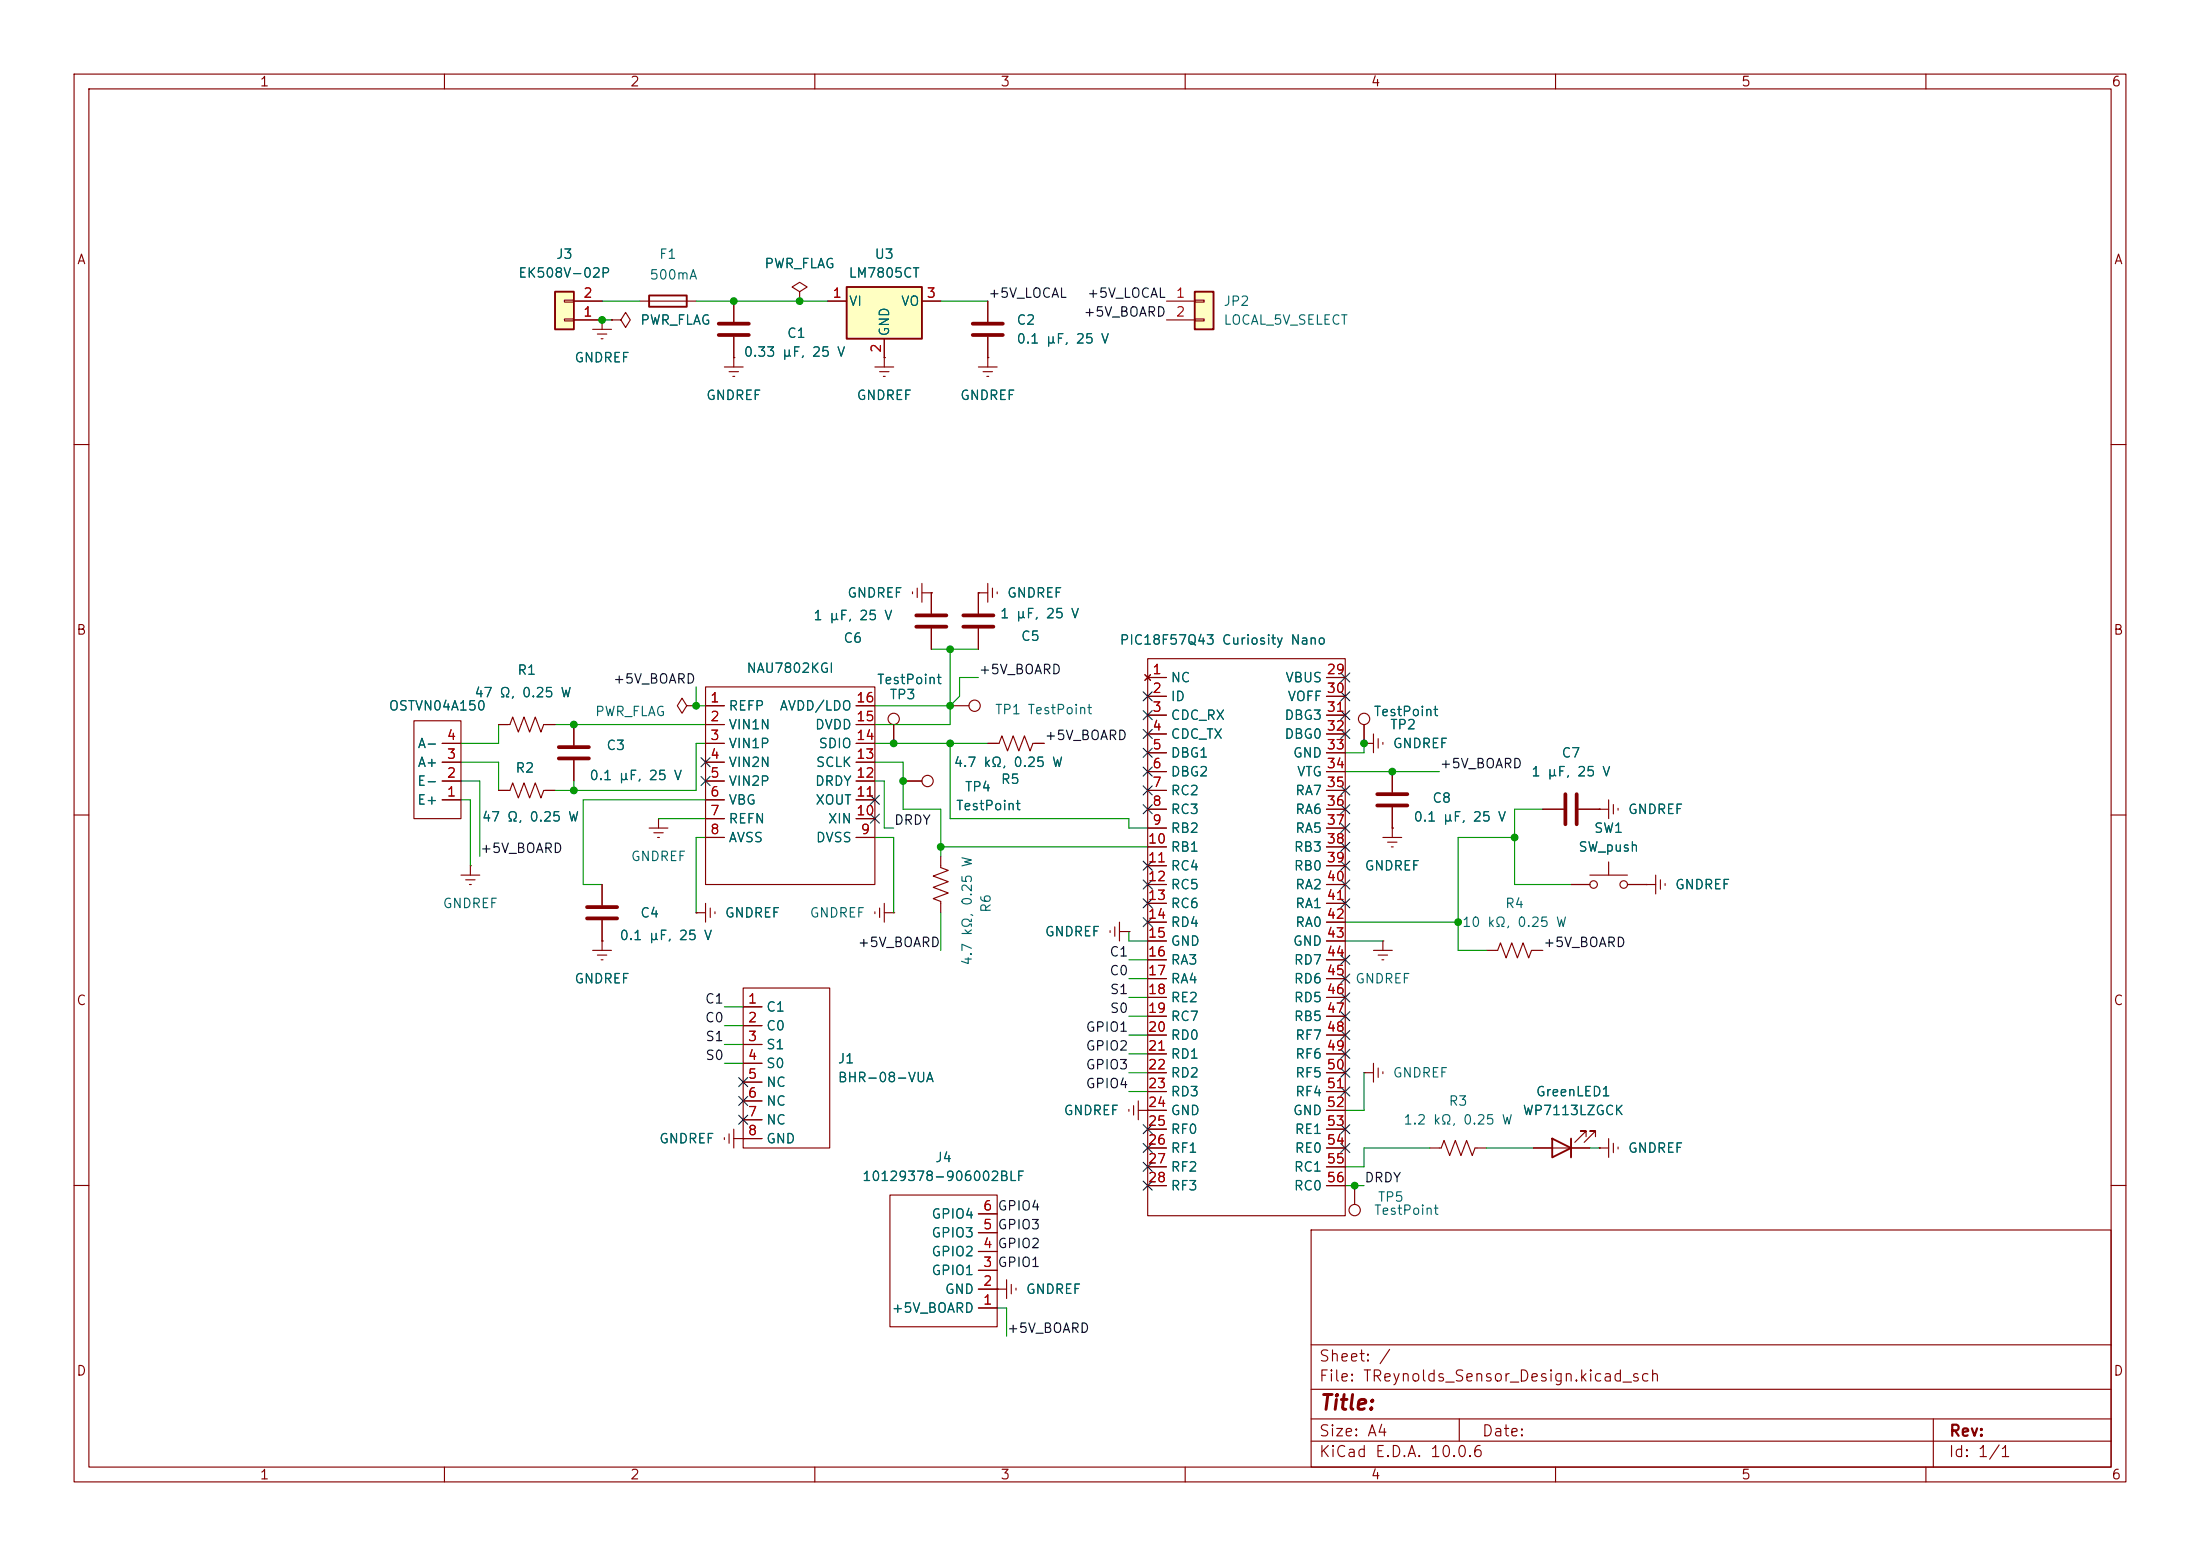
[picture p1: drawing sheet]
<svg xmlns="http://www.w3.org/2000/svg" width="297mm" height="210mm" viewBox="0 0 297 210" stroke-linecap="round" stroke-linejoin="round" font-family="sans-serif">
<g fill="none" stroke="#840000" stroke-width=".15">
<path d="M10 10h277v190h-277zM12 12h273v186h-273zM60 10v2M110 10v2M160 10v2M210 10v2M260 10v2M80 44.5h2.5M80.6 45.1h1.3M81.2 45.7h.2M81.3 43.2h.1M81.3 43.2v1.3"/>
<path d="M10 60h2M285 60h2M154.6 91.1l.7 .7M154.9 88.9h26.7v75.2h-26.7zM154.9 91.4h2.6M154.9 94h2.6M154.9 96.5h2.6M154.9 99.1h2.6M155.3 91.1l-.7 .7M179.1 91.4h2.5M179.1 94h2.5M179.1 96.5h2.5"/>
<path d="M179.1 99.1h2.5M10 110h2M154.9 101.6h2.6M154.9 104.1h2.6M154.9 106.7h2.6M154.9 109.2h2.6M154.9 111.8h2.6M154.9 114.3h2.6M154.9 116.8h2.6M154.9 119.4h2.6M179.1 101.6h2.5M179.1 104.1h2.5"/>
<path d="M179.1 106.7h2.5M179.1 109.2h2.5M179.1 111.8h2.5M179.1 114.3h2.5M179.1 116.8h2.5M179.1 119.4h2.5M285 110h2M154.9 121.9h2.6M154.9 124.5h2.6M154.9 127h2.6M154.9 129.5h2.6M154.9 132.1h2.6"/>
<path d="M154.9 134.6h2.6M154.9 137.2h2.6M154.9 139.7h2.6M179.1 121.9h2.5M179.1 124.5h2.5M179.1 127h2.5M179.1 129.5h2.5M179.1 132.1h2.5M179.1 134.6h2.5M179.1 137.2h2.5M179.1 139.7h2.5M154.9 142.2h2.6"/>
<path d="M154.9 144.8h2.6M154.9 147.3h2.6M154.9 149.9h2.6M154.9 152.4h2.6M154.9 154.9h2.6M154.9 157.5h2.6M179.1 142.2h2.5M179.1 144.8h2.5M179.1 147.3h2.5M179.1 149.9h2.5M179.1 152.4h2.5M179.1 154.9h2.5"/>
<path d="M179.1 157.5h2.5M10 160h2M154.9 160h2.6M177 166h108v32h-108zM179.1 160h2.5M285 160h2M60 198v2M110 198v2M160 198v2M177 194.5h108M177 191.5h108M177 187.5h108"/>
<path d="M177 181.5h108M197 191.5v3M210 198v2M260 198v2M261 191.5v6.5"/>
</g>
<path d="M74.9 39.4h2.6v5.1h-2.6z" fill="#ffffc2"/>
<path d="M74.9 39.4h2.6v5.1h-2.6zM87.6 39.9h5.1v1.5h-5.1zM209.5 153.7l2.6 1.2-2.6 1.3zM212.1 153.7v2.5" fill="none" stroke="#840000" stroke-width=".25"/>
<g fill="none" stroke="#840000" stroke-width=".15">
<path d="M76.2 43.1h1.3v.2h-1.3zM76.2 40.5h1.3v.3h-1.3zM77.5 43.2h3.8M77.5 40.6h3.8M82.5 43.2h1.3l.7-1 .6 1-.6 1-.7-1M82.5 43.2h.1M86.4 40.6h7.6M133.3 40.6v2.8M133.3 45.5v2.8M133.3 78.7v2.6M134 79.4v1.2M134.6 79.9v.2"/>
<path d="M67.3 97.8h1.5l.4-1 .8 2 .7-2 .8 2 .8-2 .7 2 .4-1h1.5M77.5 97.8v2.8M92.7 95.3l-.6-1.1-.7 1.1 .7 1 .6-1h1.3M94 95.3h.1M128.3 95.3h2.5M132.1 80h.1M132.1 80h1.2M132.1 80v2.8M132.1 84.8v2.8M67.3 106.7h1.5l.4-1 .8 2 .7-2 .8 2 .8-2 .7 2 .4-1h1.5M77.5 102.6v2.8M87.6 111.8h2.6"/>
<path d="M88.3 112.4h1.2M88.8 113h.2M88.9 110.5h.1M88.9 110.5v1.3M127 115.6v1.5l1 .4-2 .7 2 .8-2 .8 2 .7-2 .8 1 .4v1.5M133.3 100.3h1.6l.4-1 .7 2 .8-2 .7 2 .8-2 .8 2 .3-1h1.6M186.7 113h2.5M187.3 113.7h1.3M187.8 114.3h.3M188 111.8h.1M188 111.8v1.2M208.3 109.2h2.8"/>
<path d="M212.1 119.4h2.5M213.1 109.2h4.1M214.6 118.1h5.1M215.9 109.2h.1M217.2 108v2.5M217.2 116.3v1.8M217.8 108.6v1.3M218.4 109.1v.2M219.7 119.4h3.8M222.2 119.4h.1M223.5 118.1v2.6M224.2 118.7v1.3"/>
<path d="M224.8 119.3v.2M149.9 125.6v.3M150.5 125.1v1.3M151.1 125.7h1.3M151.1 124.5v2.5M152.4 125.7h.1M185.4 128.3h2.6M186.1 128.9h1.2M186.6 129.5h.2M186.7 127h.1M186.7 127v1.3M200.7 128.3h1.5l.4-1 .7 2 .8-2 .8 2 .7-2 .8 2 .4-1h1.5"/>
<path d="M152.4 149.7v.3M153 149.2v1.3M153.7 149.9h1.2M153.7 148.6v2.5M154.9 149.9h.1M184.1 144.8h.1M184.1 144.8h1.3M185.4 143.5v2.6M186.1 144.1v1.3M186.7 144.7v.2M193 154.9h1.6l.3-1 .8 2.1 .8-2.1 .7 2.1 .8-2.1 .8 2.1 .3-1.1h1.6M207 154.9h7.6"/>
<path d="M214.1 153.4v-.7h-.7h.7l-1.5 1.5M215.4 153.4v-.7h-.8h.8l-1.5 1.5M215.9 154.9h.1M215.9 154.9h1.3M217.2 153.7v2.5M217.8 154.3v1.3M218.4 154.8v.3"/>
<circle cx="131.6" cy="95.2" r=".76"/>
<circle cx="215.1" cy="119.4" r=".51"/>
<circle cx="219.2" cy="119.4" r=".51"/>
</g>
<path d="M131.3 43.7h4.1M131.3 45.2h4.1M130 84.6h4.1M130 83.1h4.1M75.4 100.8h4.1M75.4 102.4h4.1M211.3 107.2v4.1M212.9 107.2v4.1" fill="none" stroke="#840000" stroke-width=".51"/>
<path d="M161.3 39.4h2.5v5.1h-2.5z" fill="#ffffc2"/>
<path d="M161.3 39.4h2.5v5.1h-2.5z" fill="none" stroke="#840000" stroke-width=".25"/>
<g fill="none" stroke="#840000" stroke-width=".15">
<path d="M97.8 49.5h2.5M98.4 50.2h1.3M98.9 50.8h.3M99.1 48.3h.1M99.1 48.3v1.2M132.1 49.5h2.5M132.7 50.2h1.3M133.2 50.8h.3M133.3 48.3h.1M133.3 48.3v1.2M157.5 40.6h3.8M157.5 43.2h3.8"/>
<path d="M161.3 40.5h1.3v.3h-1.3zM161.3 43.1h1.3v.2h-1.3zM55.9 97.3h6.3v13.2h-6.3zM184.1 97.8v2.5M185.4 99.1v2.5M186.1 99.7v1.3M59.7 108h2.5M59.7 105.4h2.5M59.7 102.9h2.5M59.7 100.3h2.5M62.2 118.1h2.6M62.9 118.7h1.2"/>
<path d="M63.4 119.4h.2M63.5 116.8h.1M63.5 116.8v1.3M81.3 119.4v2.8M184.1 100.3h.1M184.1 100.3h1.3M186.7 100.2v.3M188 104.1v2.8M188 109v2.8M80 128.3h2.5M80.6 128.9h1.3M81.2 129.5h.2"/>
<path d="M81.3 127h.1M81.3 124.2v4.1M100.3 133.4h11.7v21.5h-11.7zM100.3 135.9h2.6M100.3 138.4h2.6M97.8 153.5v.3M98.4 153v1.3M99.1 153.7h3.8M99.1 152.4v2.5M100.3 153.7h.1M100.3 141h2.6M100.3 143.5h2.6"/>
<path d="M100.3 146.1h2.6M100.3 148.6h2.6M100.3 151.1h2.6"/>
<circle cx="184.1" cy="97" r=".76"/>
</g>
<path d="M185.9 107.2h4.1M185.9 108.7h4.1M79.2 122.4h4.1M79.2 124h4.1" fill="none" stroke="#840000" stroke-width=".51"/>
<path d="M114.3 38.7h10.2v7h-10.2z" fill="#ffffc2"/>
<path d="M114.3 38.7h10.2v7h-10.2z" fill="none" stroke="#840000" stroke-width=".25"/>
<g fill="none" stroke="#840000" stroke-width=".15">
<path d="M107.9 39.4l1.1-.7-1.1-.6-1 .6 1 .7v1.2M77.5 40.6h3.8M77.5 43.2h3.8M81.3 43.2h.1M82.5 43.2h.1M99.1 48.3h.1M99.1 40.6v2.8M99.1 45.5v2.8M107.9 40.6h.1M111.8 40.6h2.5M118.1 49.5h2.5M118.7 50.2h1.3"/>
<path d="M119.3 50.8h.2M119.4 48.3h.1M119.4 45.7v3.8M124.5 40.6h2.5M133.3 48.3h.1M133.3 40.6v2.8M133.3 45.5v2.8M123.2 79.9v.2M123.8 79.4v1.2M124.5 78.7v2.6M67.3 97.8h1.3M73.7 97.8h1.2"/>
<path d="M77.5 97.8v2.8M95.2 92.7h22.9v26.7h-22.9zM95.2 95.3h2.6M95.2 97.8h2.6M115.6 95.3h2.5M115.6 97.8h2.5M120.6 97.8v2.5M124.5 80h1.2M125.7 80h.1M125.7 80v2.8M125.7 84.8v2.8M132.1 80h.1"/>
<path d="M132.1 80v2.8M132.1 84.8v2.8M154.6 91.1l.7 .7M154.9 91.4h2.6M154.9 94h2.6M154.9 96.5h2.6M154.9 99.1h2.6M155.3 91.1l-.7 .7M179.1 91.4h2.5M179.1 94h2.5M179.1 96.5h2.5M179.1 99.1h2.5"/>
<path d="M184.1 97.8v2.5M59.7 105.4h2.5M59.7 100.3h2.5M59.7 102.9h2.5M59.7 108h2.5M67.3 106.7h1.3M73.7 106.7h1.2M77.5 102.6v2.8M81.3 119.4v2.8M95.2 105.4h2.6M95.2 100.3h2.6M95.2 102.9h2.6"/>
<path d="M95.2 108h2.6M95.2 110.5h2.6M95.2 113h2.6M115.6 105.4h2.5M115.6 100.3h2.5M115.6 102.9h2.5M115.6 108h2.5M115.6 110.5h2.5M115.6 113h2.5M121.9 105.4h2.6M133.3 100.3h1.3M139.7 100.3h1.3"/>
<path d="M154.9 101.6h2.6M154.9 104.1h2.6M154.9 106.7h2.6M154.9 109.2h2.6M154.9 111.8h2.6M154.9 114.3h2.6M154.9 116.8h2.6M154.9 119.4h2.6M179.1 101.6h2.5M179.1 104.1h2.5M179.1 106.7h2.5M179.1 109.2h2.5"/>
<path d="M179.1 111.8h2.5M179.1 114.3h2.5M179.1 116.8h2.5M179.1 119.4h2.5M184.1 100.3h.1M188 111.8h.1M188 104.1v2.8M188 109v2.8M208.3 109.2h2.8M212.1 119.4h2.5M213.1 109.2h2.8M215.9 109.2h.1"/>
<path d="M219.7 119.4h2.5M222.2 119.4h.1M81.3 127h.1M81.3 124.2v2.8M94 123.2h.1M94 123.2h1.2M95.2 121.9v2.6M95.9 122.6v1.2M96.5 123.1v.2M100.3 135.9h2.6M100.3 138.4h2.6M118.1 123.1v.2"/>
<path d="M118.7 122.6v1.2M119.4 121.9v2.6M119.4 123.2h1.2M120.6 123.2h.1M152.4 125.7h.1M154.9 121.9h2.6M154.9 124.5h2.6M154.9 127h2.6M154.9 129.5h2.6M154.9 132.1h2.6M154.9 134.6h2.6M154.9 137.2h2.6"/>
<path d="M154.9 139.7h2.6M179.1 121.9h2.5M179.1 124.5h2.5M179.1 127h2.5M179.1 129.5h2.5M179.1 132.1h2.5M179.1 134.6h2.5M179.1 137.2h2.5M179.1 139.7h2.5M100.3 153.7h.1M100.3 141h2.6M100.3 143.5h2.6"/>
<path d="M100.3 146.1h2.6M100.3 148.6h2.6M100.3 151.1h2.6M100.3 153.7h2.6M154.9 149.9h.1M154.9 142.2h2.6M154.9 144.8h2.6M154.9 147.3h2.6M154.9 149.9h2.6M154.9 152.4h2.6M154.9 154.9h2.6M154.9 157.5h2.6"/>
<path d="M179.1 142.2h2.5M179.1 144.8h2.5M179.1 147.3h2.5M179.1 149.9h2.5M179.1 152.4h2.5M179.1 154.9h2.5M179.1 157.5h2.5M207 154.9h2.5M212.1 154.9h2.5M215.9 154.9h.1M120.1 161.3h14.5v17.8h-14.5zM132.1 176.5h2.5"/>
<path d="M132.1 174h3.8M132.1 171.5h2.5M132.1 168.9h2.5M132.1 166.4h2.5M132.1 163.8h2.5M134.6 174h.1M135.9 172.7v2.6M136.5 173.4v1.2M137.2 173.9v.2M154.9 160h2.6M179.1 160h2.5M182.9 160v2.6"/>
<circle cx="120.6" cy="97" r=".76"/>
<circle cx="125.2" cy="105.4" r=".76"/>
<circle cx="182.9" cy="163.3" r=".76"/>
</g>
<path d="M97 43.7h4.1M97 45.2h4.1M123.7 84.6h4.1M123.7 83.1h4.1" fill="none" stroke="#840000" stroke-width=".51"/>
<g fill="none" stroke="#009600" stroke-width=".15">
<path d="M81.3 40.6h5.1M81.3 43.2h1.2M94 40.6h17.8M127 40.6h6.3M67.3 97.8v2.5h-5.1M74.9 97.8h20.3M94 92.7v2.6h1.2M125.7 87.6h6.4M128.3 87.6v10.2h-10.2M132.1 91.4h-2.6v2.6l-1.2 1.3h-10.2M62.2 102.9h5.1v3.8M62.2 105.4h2.6v10.2"/>
<path d="M62.2 108h1.3v8.8M77.5 105.4v1.3M88.9 110.5h6.3M95.2 100.3h-1.2v6.4h-19.1M95.2 113h-1.2v10.2M95.2 108h-16.5v11.4h2.6M118.1 100.3h15.2M118.1 102.9h3.8v6.3h5.1v6.4M118.1 105.4h1.3v6.4h1.2M118.1 113h2.5v10.2M127 114.3h27.9M128.3 100.3v10.2h24.1v1.3h2.5"/>
<path d="M181.6 104.1h12.7M184.1 100.3v1.3h-2.5M204.5 113h-7.7v15.3h3.9M208.3 109.2h-3.8v10.2h7.6M97.8 135.9h2.5M97.8 138.4h2.5M127 123.2v5.1M152.4 125.7v1.3h2.5M152.4 134.6h2.5M152.4 129.5h2.5M152.4 139.7h2.5M152.4 137.2h2.5"/>
<path d="M152.4 132.1h2.5M181.6 127h5.1M181.6 124.5h15.2M97.8 143.5h2.5M97.8 141h2.5M152.4 142.2h2.5M152.4 144.8h2.5M152.4 147.3h2.5M184.1 144.8v5.1h-2.5M193 154.9h-8.9v2.6h-2.5M200.7 154.9h6.3M214.6 154.9h1.3"/>
<path d="M134.6 176.5h1.3v3.8M181.6 160h2.5"/>
</g>
<g fill="none" stroke="#000084" stroke-width=".15">
<path d="M154.3 95.9l1.2 1.2M154.3 98.5l1.2 1.2M154.3 93.4l1.2 1.2M155.5 95.9l-1.2 1.2M155.5 98.5l-1.2 1.2M155.5 93.4l-1.2 1.2M181 98.5l1.2 1.2M181 90.8l1.2 1.2M181 93.4l1.2 1.2M181 95.9l1.2 1.2M182.2 98.5l-1.2 1.2M182.2 90.8l-1.2 1.2"/>
<path d="M182.2 93.4l-1.2 1.2M182.2 95.9l-1.2 1.2M94.6 102.3l1.3 1.2M94.6 104.8l1.3 1.2M95.9 102.3l-1.3 1.2M95.9 104.8l-1.3 1.2M117.5 107.3l1.2 1.3M117.5 109.9l1.2 1.2M118.7 107.3l-1.2 1.3M118.7 109.9l-1.2 1.2M154.3 101l1.2 1.2M154.3 103.5l1.2 1.2"/>
<path d="M154.3 116.2l1.2 1.2M154.3 118.8l1.2 1.2M154.3 106.1l1.2 1.2M154.3 108.6l1.2 1.2M155.5 101l-1.2 1.2M155.5 103.5l-1.2 1.2M155.5 116.2l-1.2 1.2M155.5 118.8l-1.2 1.2M155.5 106.1l-1.2 1.2M155.5 108.6l-1.2 1.2M181 106.1l1.2 1.2M181 108.6l1.2 1.2"/>
<path d="M181 116.2l1.2 1.2M181 118.8l1.2 1.2M181 113.7l1.2 1.2M181 111.2l1.2 1.2M182.2 106.1l-1.2 1.2M182.2 108.6l-1.2 1.2M182.2 116.2l-1.2 1.2M182.2 118.8l-1.2 1.2M182.2 113.7l-1.2 1.2M182.2 111.2l-1.2 1.2M154.3 121.3l1.2 1.2M154.3 123.9l1.2 1.2"/>
<path d="M155.5 121.3l-1.2 1.2M155.5 123.9l-1.2 1.2M181 134l1.2 1.2M181 121.3l1.2 1.2M181 128.9l1.2 1.2M181 131.5l1.2 1.2M181 139.1l1.2 1.2M181 136.6l1.2 1.2M182.2 134l-1.2 1.2M182.2 121.3l-1.2 1.2M182.2 128.9l-1.2 1.2M182.2 131.5l-1.2 1.2"/>
<path d="M182.2 139.1l-1.2 1.2M182.2 136.6l-1.2 1.2M99.7 148l1.2 1.2M99.7 145.4l1.2 1.3M99.7 150.5l1.2 1.2M100.9 148l-1.2 1.2M100.9 145.4l-1.2 1.3M100.9 150.5l-1.2 1.2M154.3 154.3l1.2 1.2M154.3 151.8l1.2 1.2M154.3 156.9l1.2 1.2M154.3 159.4l1.2 1.2"/>
<path d="M155.5 154.3l-1.2 1.2M155.5 151.8l-1.2 1.2M155.5 156.9l-1.2 1.2M155.5 159.4l-1.2 1.2M181 154.3l1.2 1.2M181 141.6l1.2 1.2M181 151.8l1.2 1.2M181 144.2l1.2 1.2M181 146.7l1.2 1.2M182.2 154.3l-1.2 1.2M182.2 141.6l-1.2 1.2M182.2 151.8l-1.2 1.2"/>
<path d="M182.2 144.2l-1.2 1.2M182.2 146.7l-1.2 1.2"/>
</g>
<g fill="#009600" stroke="#009600" stroke-width=".14">
<circle cx="184.1" cy="100.3" r=".46"/>
<circle cx="128.3" cy="87.6" r=".46"/>
<circle cx="128.3" cy="95.3" r=".46"/>
<circle cx="204.5" cy="113" r=".46"/>
<circle cx="188" cy="104.1" r=".46"/>
<circle cx="196.8" cy="124.5" r=".46"/>
<circle cx="77.5" cy="97.8" r=".46"/>
<circle cx="77.5" cy="106.7" r=".46"/>
<circle cx="107.9" cy="40.6" r=".46"/>
<circle cx="94" cy="95.3" r=".46"/>
<circle cx="81.3" cy="43.2" r=".46"/>
<circle cx="99.1" cy="40.6" r=".46"/>
<circle cx="127" cy="114.3" r=".46"/>
<circle cx="182.9" cy="160" r=".46"/>
<circle cx="128.3" cy="100.3" r=".46"/>
<circle cx="120.6" cy="100.3" r=".46"/>
<circle cx="121.9" cy="105.4" r=".46"/>
</g>
<text font-size="2" fill="#840000" x="178" y="190.8">Title:</text>
<g font-size="1.5" fill="#840000">
<text x="178" y="184.1">Sheet: /</text>
<text x="178" y="186.8">File: TReynolds_Sensor_Design.kicad_sch</text>
<text x="178" y="197">KiCad E.D.A. 10.0.6</text>
<text x="178" y="194.2">Size: A4</text>
<text x="200" y="194.2">Date:</text>
<text x="263" y="197">Id: 1/1</text>
<text x="263" y="194.2">Rev:</text>
</g>
<g font-size="1.3" fill="#840000">
<text x="35" y="12">1</text>
<text x="85" y="12">2</text>
<text x="135" y="12">3</text>
<text x="185" y="12">4</text>
<text x="235" y="12">5</text>
<text x="285" y="12">6</text>
<text x="10.3" y="36">A</text>
<text x="285.3" y="36">A</text>
<text x="10.2" y="86">B</text>
<text x="285.2" y="86">B</text>
<text x="10.2" y="136">C</text>
<text x="285.2" y="136">C</text>
<text x="10.2" y="186">D</text>
<text x="285.2" y="186">D</text>
<text x="35" y="200">1</text>
<text x="85" y="200">2</text>
<text x="135" y="200">3</text>
<text x="185" y="200">4</text>
<text x="235" y="200">5</text>
<text x="285" y="200">6</text>
</g>
<g font-size="1.3" fill="#006464">
<text x="75" y="35.3">J3</text>
<text x="88.9" y="35.3">F1</text>
<text x="118" y="35.3">U3</text>
<text x="69.9" y="37.8">EK508V-02P</text>
<text x="87.6" y="38">500mA</text>
<text x="103.1" y="36.5">PWR_FLAG</text>
<text x="114.5" y="37.8">LM7805CT</text>
<text x="114.5" y="41.6">VI</text>
<text x="121.6" y="41.6">VO</text>
<text x="165.1" y="41.6">JP2</text>
<text x="86.3" y="44.1">PWR_FLAG</text>
<text x="106.2" y="45.9">C1</text>
<text x="120.3" y="45.5" transform="rotate(-90 120.3 45.5)">GND</text>
<text x="137.1" y="44.1">C2</text>
<text x="137.1" y="46.7">0.1 µF, 25 V</text>
<text x="165.1" y="44.1">LOCAL_5V_SELECT</text>
<text x="77.5" y="49.2">GNDREF</text>
<text x="100.3" y="48.5">0.33 µF, 25 V</text>
<text x="95.2" y="54.3">GNDREF</text>
<text x="115.6" y="54.3">GNDREF</text>
<text x="129.5" y="54.3">GNDREF</text>
<text x="114.3" y="81">GNDREF</text>
<text x="134.9" y="83.8">1 µF, 25 V</text>
<text x="135.9" y="81">GNDREF</text>
<text x="109.7" y="84">1 µF, 25 V</text>
<text x="113.8" y="87.1">C6</text>
<text x="137.7" y="86.8">C5</text>
<text x="151.1" y="87.3">PIC18F57Q43 Curiosity Nano</text>
<text x="64" y="94.4">47 Ω, 0.25 W</text>
<text x="69.8" y="91.4">R1</text>
<text x="100.7" y="91.1">NAU7802KGI</text>
<text x="118.3" y="92.7">TestPoint</text>
<text x="120" y="94.7">TP3</text>
<text x="158" y="92.4">NC</text>
<text x="158" y="94.9">ID</text>
<text x="173.4" y="92.4">VBUS</text>
<text x="173.7" y="94.9">VOFF</text>
<text x="52.4" y="96.2">OSTVN04A150</text>
<text x="56.3" y="101.3">A-</text>
<text x="80.2" y="97">PWR_FLAG</text>
<text x="81.8" y="101.5">C3</text>
<text x="98.3" y="96.2">REFP</text>
<text x="98.3" y="98.8">VIN1N</text>
<text x="98.3" y="101.3">VIN1P</text>
<text x="105.2" y="96.2">AVDD/LDO</text>
<text x="109.9" y="98.8">DVDD</text>
<text x="110.4" y="101.3">SDIO</text>
<text x="134.2" y="96.7">TP1 TestPoint</text>
<text x="158" y="97.5">CDC_RX</text>
<text x="158" y="100">CDC_TX</text>
<text x="173.3" y="97.5">DBG3</text>
<text x="173.3" y="100">DBG0</text>
<text x="185.4" y="97">TestPoint</text>
<text x="187.6" y="98.8">TP2</text>
<text x="187.9" y="101.3">GNDREF</text>
<text x="56.2" y="106.4">E-</text>
<text x="56.3" y="103.8">A+</text>
<text x="69.5" y="104.6">R2</text>
<text x="79.5" y="105.6">0.1 µF, 25 V</text>
<text x="98.3" y="103.8">VIN2N</text>
<text x="98.3" y="106.4">VIN2P</text>
<text x="109.9" y="106.4">DRDY</text>
<text x="110.1" y="103.8">SCLK</text>
<text x="128.7" y="103.8">4.7 kΩ, 0.25 W</text>
<text x="130.2" y="107.1">TP4</text>
<text x="135" y="106.1">R5</text>
<text x="158" y="102.6">DBG1</text>
<text x="158" y="105.1">DBG2</text>
<text x="158" y="107.6">RC2</text>
<text x="174.5" y="102.6">GND</text>
<text x="174.8" y="107.6">RA7</text>
<text x="175" y="105.1">VTG</text>
<text x="206.6" y="105.1">1 µF, 25 V</text>
<text x="210.7" y="102.6">C7</text>
<text x="56.2" y="108.9">E+</text>
<text x="65" y="111.2">47 Ω, 0.25 W</text>
<text x="98.3" y="108.9">VBG</text>
<text x="98.3" y="111.5">REFN</text>
<text x="98.3" y="114">AVSS</text>
<text x="110" y="108.9">XOUT</text>
<text x="110.1" y="114">DVSS</text>
<text x="111.7" y="111.5">XIN</text>
<text x="129" y="109.7">TestPoint</text>
<text x="158" y="110.2">RC3</text>
<text x="158" y="112.7">RB2</text>
<text x="174.8" y="110.2">RA6</text>
<text x="174.8" y="112.7">RA5</text>
<text x="190.7" y="111.2">0.1 µF, 25 V</text>
<text x="193.3" y="108.7">C8</text>
<text x="215.1" y="112.7">SW1</text>
<text x="219.7" y="110.2">GNDREF</text>
<text x="85.1" y="116.5">GNDREF</text>
<text x="158" y="115.3">RB1</text>
<text x="158" y="117.8">RC4</text>
<text x="174.6" y="115.3">RB3</text>
<text x="174.6" y="117.8">RB0</text>
<text x="184.1" y="117.8">GNDREF</text>
<text x="213" y="115.3">SW_push</text>
<text x="59.7" y="122.9">GNDREF</text>
<text x="86.3" y="124.2">C4</text>
<text x="97.8" y="124.2">GNDREF</text>
<text x="109.2" y="124.2">GNDREF</text>
<text x="134.1" y="123.3" transform="rotate(-90 134.1 123.3)">R6</text>
<text x="158" y="120.3">RC5</text>
<text x="158" y="122.9">RC6</text>
<text x="158" y="125.4">RD4</text>
<text x="174.8" y="120.3">RA2</text>
<text x="174.8" y="122.9">RA1</text>
<text x="174.8" y="125.4">RA0</text>
<text x="197.3" y="125.4">10 kΩ, 0.25 W</text>
<text x="203.1" y="122.9">R4</text>
<text x="226" y="120.3">GNDREF</text>
<text x="83.6" y="127.2">0.1 µF, 25 V</text>
<text x="131.5" y="130.4" transform="rotate(-90 131.5 130.4)">4.7 kΩ, 0.25 W</text>
<text x="141" y="126.7">GNDREF</text>
<text x="158" y="128">GND</text>
<text x="158" y="130.5">RA3</text>
<text x="174.5" y="128">GND</text>
<text x="174.6" y="130.5">RD7</text>
<text x="77.5" y="133">GNDREF</text>
<text x="103.4" y="136.9">C1</text>
<text x="158" y="133">RA4</text>
<text x="158" y="135.6">RE2</text>
<text x="174.6" y="133">RD6</text>
<text x="174.6" y="135.6">RD5</text>
<text x="182.9" y="133">GNDREF</text>
<text x="103.4" y="139.4">C0</text>
<text x="103.4" y="141.9">S1</text>
<text x="113" y="143.8">J1</text>
<text x="158" y="138.1">RC7</text>
<text x="158" y="140.7">RD0</text>
<text x="158" y="143.2">RD1</text>
<text x="174.6" y="138.1">RB5</text>
<text x="174.8" y="140.7">RF7</text>
<text x="174.8" y="143.2">RF6</text>
<text x="103.4" y="144.5">S0</text>
<text x="103.4" y="147">NC</text>
<text x="103.4" y="149.6">NC</text>
<text x="113" y="146.4">BHR-08-VUA</text>
<text x="158" y="145.7">RD2</text>
<text x="158" y="148.3">RD3</text>
<text x="174.8" y="145.7">RF5</text>
<text x="174.8" y="148.3">RF4</text>
<text x="187.9" y="145.7">GNDREF</text>
<text x="195.5" y="149.6">R3</text>
<text x="207.3" y="148.3">GreenLED1</text>
<text x="88.9" y="154.6">GNDREF</text>
<text x="103.4" y="152.1">NC</text>
<text x="103.4" y="154.6">GND</text>
<text x="143.5" y="150.8">GNDREF</text>
<text x="158" y="150.8">GND</text>
<text x="158" y="153.4">RF0</text>
<text x="158" y="155.9">RF1</text>
<text x="174.5" y="150.8">GND</text>
<text x="174.7" y="153.4">RE1</text>
<text x="174.7" y="155.9">RE0</text>
<text x="189.4" y="152.1">1.2 kΩ, 0.25 W</text>
<text x="205.5" y="150.8">WP7113LZGCK</text>
<text x="219.7" y="155.9">GNDREF</text>
<text x="116.3" y="159.7">10129378-906002BLF</text>
<text x="126.2" y="157.2">J4</text>
<text x="158" y="158.4">RF2</text>
<text x="158" y="161">RF3</text>
<text x="174.6" y="158.4">RC1</text>
<text x="174.6" y="161">RC0</text>
<text x="125.7" y="167.3">GPIO3</text>
<text x="125.7" y="164.8">GPIO4</text>
<text x="185.4" y="164.3">TestPoint</text>
<text x="185.9" y="162.5">TP5</text>
<text x="125.7" y="172.4">GPIO1</text>
<text x="125.7" y="169.9">GPIO2</text>
<text x="120.3" y="177.5">+5V_BOARD</text>
<text x="127.5" y="175">GND</text>
<text x="138.4" y="175">GNDREF</text>
</g>
<g font-size="1.3" fill="#a90000">
<text x="78.6" y="40.5">2</text>
<text x="112.3" y="40.5">1</text>
<text x="125" y="40.5">3</text>
<text x="158.7" y="40.5">1</text>
<text x="78.6" y="43">1</text>
<text x="119.2" y="47.7" transform="rotate(-90 119.2 47.7)">2</text>
<text x="158.7" y="43">2</text>
<text x="95.8" y="95.1">1</text>
<text x="115.5" y="95.1">16</text>
<text x="155.5" y="91.3">1</text>
<text x="155.5" y="93.8">2</text>
<text x="179" y="91.3">29</text>
<text x="179" y="93.8">30</text>
<text x="60.2" y="100.2">4</text>
<text x="95.8" y="97.7">2</text>
<text x="95.8" y="100.2">3</text>
<text x="115.5" y="100.2">14</text>
<text x="115.5" y="97.7">15</text>
<text x="155.5" y="96.4">3</text>
<text x="155.5" y="98.9">4</text>
<text x="155.5" y="101.5">5</text>
<text x="179" y="96.4">31</text>
<text x="179" y="98.9">32</text>
<text x="179" y="101.5">33</text>
<text x="60.2" y="107.8">1</text>
<text x="60.2" y="105.3">2</text>
<text x="60.2" y="102.7">3</text>
<text x="95.8" y="102.7">4</text>
<text x="95.8" y="105.3">5</text>
<text x="95.8" y="107.8">6</text>
<text x="115.5" y="107.8">11</text>
<text x="115.5" y="105.3">12</text>
<text x="115.5" y="102.7">13</text>
<text x="155.5" y="104">6</text>
<text x="155.5" y="106.5">7</text>
<text x="179" y="104">34</text>
<text x="179" y="106.5">35</text>
<text x="95.8" y="110.4">7</text>
<text x="95.8" y="112.9">8</text>
<text x="115.5" y="110.4">10</text>
<text x="116.1" y="112.9">9</text>
<text x="155.5" y="109.1">8</text>
<text x="155.5" y="111.6">9</text>
<text x="179" y="109.1">36</text>
<text x="179" y="111.6">37</text>
<text x="154.9" y="114.2">10</text>
<text x="154.9" y="116.7">11</text>
<text x="154.9" y="119.2">12</text>
<text x="179" y="114.2">38</text>
<text x="179" y="116.7">39</text>
<text x="179" y="119.2">40</text>
<text x="154.9" y="121.8">13</text>
<text x="154.9" y="124.3">14</text>
<text x="179" y="121.8">41</text>
<text x="179" y="124.3">42</text>
<text x="154.9" y="126.9">15</text>
<text x="154.9" y="129.4">16</text>
<text x="154.9" y="131.9">17</text>
<text x="179" y="126.9">43</text>
<text x="179" y="129.4">44</text>
<text x="179" y="131.9">45</text>
<text x="100.9" y="135.8">1</text>
<text x="154.9" y="134.5">18</text>
<text x="154.9" y="137">19</text>
<text x="179" y="134.5">46</text>
<text x="179" y="137">47</text>
<text x="100.9" y="138.3">2</text>
<text x="100.9" y="140.8">3</text>
<text x="100.9" y="143.4">4</text>
<text x="154.9" y="139.6">20</text>
<text x="154.9" y="142.1">21</text>
<text x="179" y="139.6">48</text>
<text x="179" y="142.1">49</text>
<text x="100.9" y="145.9">5</text>
<text x="100.9" y="148.5">6</text>
<text x="154.9" y="144.6">22</text>
<text x="154.9" y="147.2">23</text>
<text x="154.9" y="149.7">24</text>
<text x="179" y="144.6">50</text>
<text x="179" y="147.2">51</text>
<text x="179" y="149.7">52</text>
<text x="100.9" y="151">7</text>
<text x="100.9" y="153.5">8</text>
<text x="154.9" y="152.3">25</text>
<text x="154.9" y="154.8">26</text>
<text x="179" y="152.3">53</text>
<text x="179" y="154.8">54</text>
<text x="154.9" y="157.3">27</text>
<text x="154.9" y="159.9">28</text>
<text x="179" y="157.3">55</text>
<text x="179" y="159.9">56</text>
<text x="132.6" y="166.2">5 GPIO3</text>
<text x="132.6" y="163.7">6 GPIO4</text>
<text x="132.6" y="166.2">5</text>
<text x="132.6" y="163.7">6</text>
<text x="132.6" y="173.9">2</text>
<text x="132.6" y="171.3">3 GPIO1</text>
<text x="132.6" y="168.8">4 GPIO2</text>
<text x="132.6" y="171.3">3</text>
<text x="132.6" y="168.8">4</text>
<text x="132.6" y="176.4">1</text>
</g>
<g font-size="1.3" fill="#0f0f0f">
<text x="133.3" y="40.5">+5V_LOCAL</text>
<text x="146.7" y="40.5">+5V_LOCAL</text>
<text x="146.2" y="43.1">+5V_BOARD</text>
<text x="82.7" y="92.6">+5V_BOARD</text>
<text x="132.1" y="91.3">+5V_BOARD</text>
<text x="140.9" y="100.2">+5V_BOARD</text>
<text x="194.3" y="104">+5V_BOARD</text>
<text x="120.6" y="111.6">DRDY</text>
<text x="64.7" y="115.4">+5V_BOARD</text>
<text x="115.7" y="128.1">+5V_BOARD</text>
<text x="149.7" y="129.4">C1</text>
<text x="149.7" y="132">C0</text>
<text x="208.3" y="128.1">+5V_BOARD</text>
<text x="95.1" y="135.8">C1</text>
<text x="149.8" y="137">S0</text>
<text x="149.8" y="134.5">S1</text>
<text x="95.1" y="138.3">C0</text>
<text x="95.1" y="143.4">S0</text>
<text x="95.1" y="140.8">S1</text>
<text x="146.5" y="139.6">GPIO1</text>
<text x="146.5" y="142.1">GPIO2</text>
<text x="146.5" y="147.2">GPIO4</text>
<text x="146.5" y="144.7">GPIO3</text>
<text x="184.1" y="159.9">DRDY</text>
<text x="135.9" y="180.2">+5V_BOARD</text>
</g>
</svg>
